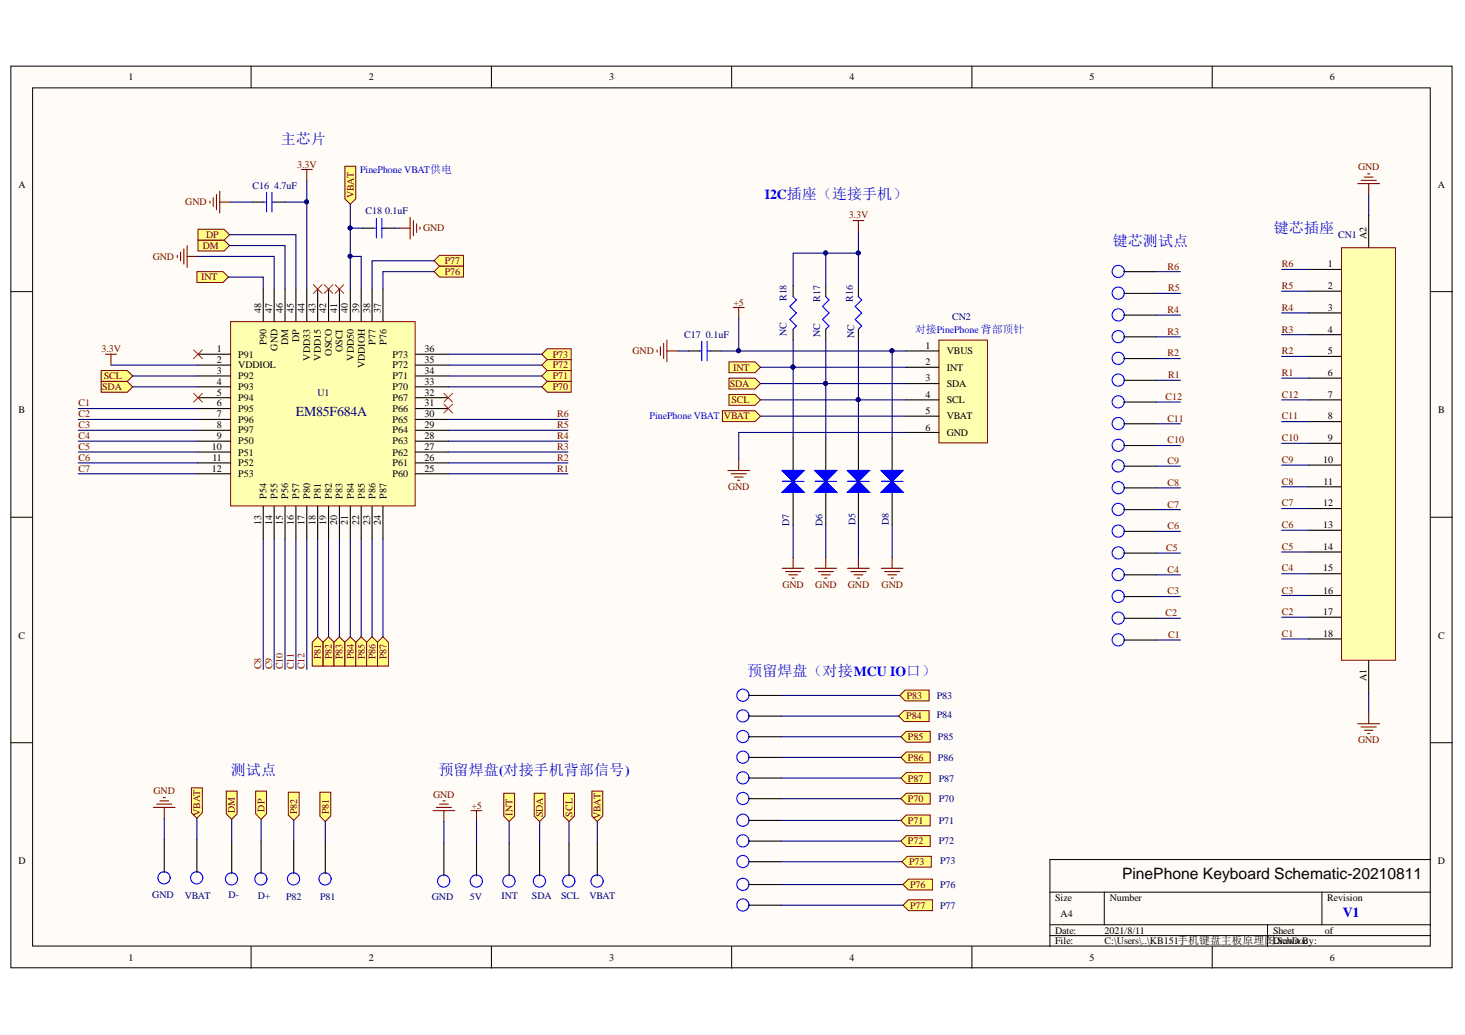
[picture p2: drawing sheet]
<svg xmlns="http://www.w3.org/2000/svg" width="297mm" height="210mm" viewBox="0 0 297 210" stroke-linecap="round" stroke-linejoin="round" font-family="sans-serif">
<g fill="#fffcf8" stroke="#000" stroke-width=".2">
<path d="M2.2 13.4h292.2v182.9h-292.2z"/>
<path d="M6.6 17.8h283.4v174.1h-283.4z"/>
</g>
<g fill="none" stroke="#000" stroke-width=".2">
<path d="M50.9 13.4v4.4M99.6 13.4v4.4M148.3 13.4v4.4M197.1 13.4v4.4M245.8 13.4v4.4M2.2 59.1h4.4M290.1 59.1h4.4M2.2 104.9h4.4M290.1 104.9h4.4M2.2 150.6h4.4M290.1 150.6h4.4M290.1 174.3h-77.2v17.7"/>
<path d="M50.9 192v4.4M99.6 192v4.4M148.3 192v4.4M197.1 192v4.4M212.9 180.9h77.2M212.9 187.5h77.2M212.9 189.8h77.2M223.9 180.9v6.6M245.8 192v4.4M257 187.5v4.5M268 180.9v6.6"/>
</g>
<path d="M46.8 65.2h37.4v37.4h-37.4z" fill="#ffffb0" stroke="#800000" stroke-width=".2"/>
<g fill="none" stroke="#000" stroke-width=".22">
<path d="M51.2 41h2.2M53.4 58.6v6.6M55.6 58.6v6.6M55.6 41h2.2M57.8 58.6v6.6M60 58.6v6.6M62.2 58.6v6.6M64.4 58.6v6.6M73.2 58.6v6.6M73.5 46.3h2.2M75.4 58.6v6.6M77.6 58.6v6.6"/>
<path d="M77.9 46.3h2.2M40.1 71.8h6.7M40.1 74h6.7M40.1 76.2h6.7M40.1 78.5h6.7M84.3 71.8h6.6M84.3 74h6.6M84.3 76.2h6.6M84.3 78.5h6.6M40.1 80.7h6.7M40.1 82.9h6.7M40.1 85.1h6.7"/>
<path d="M40.1 87.3h6.7M40.1 89.5h6.7M40.1 91.7h6.7M40.1 93.9h6.7M40.1 96.1h6.7M84.3 80.7h6.6M84.3 82.9h6.6M84.3 85.1h6.6M84.3 87.3h6.6M84.3 89.5h6.6M84.3 91.7h6.6M84.3 93.9h6.6"/>
<path d="M84.3 96.1h6.6M160.8 88.8v6.6M160.8 99.8v6.6M53.4 102.7v6.6M55.6 102.7v6.6M57.8 102.7v6.6M60 102.7v6.6M62.2 102.7v6.6M64.4 102.7v6.6M66.6 102.7v6.6M68.8 102.7v6.6M71 102.7v6.6"/>
<path d="M73.2 102.7v6.6M75.4 102.7v6.6M77.6 102.7v6.6"/>
</g>
<path d="M54 39v4M55.1 39v4M53.4 41h.6M55.1 41h.5M75.7 46.3h.6M76.3 44.3v4M77.4 46.3h.5M77.4 44.3v4M163 97.6h-4.4h2.2l2.2 2.2h-4.4l2.2-2.2-2.2-2.2 2.2 2.2 2.2-2.2h-4.4h2.2v4.4" fill="none" stroke="#00f" stroke-width=".22"/>
<g fill="none" stroke="#800000" stroke-width=".22">
<path d="M43.9 39.4v3.1M44.6 38.8v4.4M61.1 34.4h2.2M62.2 34.4v2.2M36 51.8v.4M36.6 51.1v1.8M37.3 50.5v3M37.9 49.8v4.4M37.9 52h2.2M42.6 40.8v.4M43.2 40.1v1.8M44.6 41h2.2"/>
<path d="M81 46.3h2.2M83.2 44.1v4.4M83.8 44.7v3.1M84.5 45.4v1.8M85.1 46.1v.4M21.4 71.8h2.2M22.5 71.8v2.2"/>
</g>
<path d="M158.6 95.4h4.4l-2.2 2.2z" fill="#00f"/>
<path d="M158.6 95.4h4.4h-4.4h4.4l-2.2 2.2z" fill="none" stroke="#00f" stroke-width=".22"/>
<path d="M158.6 99.8l2.2-2.2 2.2 2.2z" fill="#00f"/>
<path d="M158.6 99.8l2.2-2.2v2.2v-2.2l2.2 2.2zM169.6 97.6h-4.4h2.2l2.2 2.2h-4.4l2.2-2.2-2.2-2.2 2.2 2.2 2.2-2.2h-4.4h2.2v4.4" fill="none" stroke="#00f" stroke-width=".22"/>
<path d="M167.4 88.8v6.6M167.4 99.8v6.6" fill="none" stroke="#000" stroke-width=".22"/>
<path d="M165.2 95.4h4.4l-2.2 2.2z" fill="#00f"/>
<path d="M165.2 95.4h4.4h-4.4h4.4l-2.2 2.2z" fill="none" stroke="#00f" stroke-width=".22"/>
<path d="M165.2 99.8l2.2-2.2 2.2 2.2z" fill="#00f"/>
<path d="M165.2 99.8l2.2-2.2v2.2v-2.2l2.2 2.2zM176.3 97.6h-4.5h2.2l2.3 2.2h-4.5l2.2-2.2-2.2-2.2 2.2 2.2 2.3-2.2h-4.5h2.2v4.4" fill="none" stroke="#00f" stroke-width=".22"/>
<path d="M174 88.8v6.6M174 99.8v6.6" fill="none" stroke="#000" stroke-width=".22"/>
<path d="M171.8 95.4h4.5l-2.3 2.2z" fill="#00f"/>
<path d="M171.8 95.4h4.5h-4.5h4.5l-2.3 2.2z" fill="none" stroke="#00f" stroke-width=".22"/>
<path d="M171.8 99.8l2.2-2.2 2.3 2.2z" fill="#00f"/>
<path d="M160.8 60.2l.7 .6-1.3 1.3 1.3 1.4-1.3 1.3 1.3 1.3-.7 .7M167.4 60.2l.7 .6-1.3 1.3 1.3 1.4-1.3 1.3 1.3 1.3-.7 .7M174 60.2l.7 .6-1.3 1.3 1.3 1.4-1.3 1.3 1.3 1.3-.7 .7M171.8 99.8l2.2-2.2v2.2v-2.2l2.3 2.2z" fill="none" stroke="#00f" stroke-width=".22"/>
<g fill="none" stroke="#800000" stroke-width=".22">
<path d="M172.9 44.7h2.3M174 44.7v2.2M148.7 62.4h2.2M149.8 62.4v2.2M147.6 95.4h4.4M148.2 96.1h3.1M148.9 96.7h1.8M149.6 97.4h.4M149.8 93.2v2.2M158.6 115.3h4.4M159.3 115.9h3.1M159.9 116.6h1.8"/>
<path d="M160.6 117.2h.4M160.8 113.1v2.2M165.2 115.3h4.4M165.9 115.9h3.1M166.5 116.6h1.8M167.2 117.2h.5M167.4 113.1v2.2M171.8 115.3h4.5M172.5 115.9h3.1M173.2 116.6h1.7M173.8 117.2h.5M174 113.1v2.2"/>
</g>
<g fill="none" stroke="#000" stroke-width=".22">
<path d="M160.8 58v2.2M167.4 58v2.2M174 58v2.2M265.4 54.6h6.6M265.4 59.1h6.6M160.8 66.8v2.2M167.4 66.8v2.2M174 66.8v2.2M265.4 63.5h6.6M265.4 67.9h6.6M265.4 72.3h6.6M265.4 76.7h6.6"/>
<path d="M265.4 81.1h6.6M265.4 85.5h6.6M265.4 89.9h6.6M265.4 94.3h6.6M265.4 98.7h6.6M265.4 107.5h6.6M265.4 116.4h6.6M265.4 112h6.6M265.4 103.1h6.6M265.4 129.6h6.6M265.4 125.2h6.6M265.4 120.8h6.6"/>
</g>
<path d="M272 50.2h10.9v83.7h-10.9z" fill="#ffffb0" stroke="#800000" stroke-width=".2"/>
<g fill="none" stroke="#000" stroke-width=".22">
<path d="M227.9 55.1h6.6M227.9 59.5h6.6M277.5 43.6v6.6M227.9 63.9h6.6M227.9 68.3h6.6M227.9 72.7h6.6M227.9 77.1h6.6M227.9 81.5h6.6M227.9 85.9h6.6M227.9 90.4h6.6M227.9 94.5h6.6M227.9 98.9h6.6"/>
<path d="M227.9 103.4h6.6M227.9 107.8h6.6M227.9 112.2h6.6M227.9 116.6h6.6M227.9 121h6.6M227.9 125.4h6.6M227.9 129.8h6.6M277.5 134v6.6M33.3 170.4v6.6M39.9 170.4v6.6M47 170.6v6.6M52.9 170.6v6.6"/>
<path d="M59.6 170.6v6.6M66 170.6v6.6"/>
</g>
<g fill="none" stroke="#800000" stroke-width=".22">
<path d="M275.3 37.2h4.4M276 36.6h3.1M276.6 35.9h1.8M277.3 35.3h.4M277.5 37.2v2.2M275.3 146.8h4.4M276 147.4h3.1M276.6 148.1h1.8M277.3 148.8h.4M277.5 144.6v2.2M31.1 163.7h4.4M31.8 163.1h3"/>
<path d="M32.4 162.4h1.8M33.1 161.8h.4M33.3 163.7v2.2"/>
</g>
<g fill="none" stroke="#00f" stroke-width=".22">
<circle cx="226.7" cy="55" r="1.23"/>
<circle cx="226.7" cy="59.5" r="1.23"/>
<circle cx="226.7" cy="77.1" r="1.23"/>
<circle cx="226.7" cy="68.3" r="1.23"/>
<circle cx="226.7" cy="72.7" r="1.23"/>
<circle cx="226.7" cy="63.9" r="1.23"/>
<circle cx="226.7" cy="81.5" r="1.23"/>
<circle cx="226.7" cy="94.5" r="1.23"/>
<circle cx="226.7" cy="98.9" r="1.23"/>
<circle cx="226.7" cy="90.3" r="1.23"/>
<circle cx="226.7" cy="85.9" r="1.23"/>
<circle cx="226.7" cy="112.1" r="1.23"/>
<circle cx="226.7" cy="107.7" r="1.23"/>
<circle cx="226.7" cy="116.5" r="1.23"/>
<circle cx="226.7" cy="103.3" r="1.23"/>
<circle cx="226.7" cy="125.4" r="1.23"/>
<circle cx="226.7" cy="120.9" r="1.23"/>
<circle cx="226.7" cy="129.8" r="1.23"/>
<circle cx="33.3" cy="178" r="1.23"/>
<circle cx="39.9" cy="178" r="1.23"/>
<circle cx="46.9" cy="178.2" r="1.23"/>
<circle cx="52.9" cy="178.2" r="1.23"/>
<circle cx="59.5" cy="178.2" r="1.23"/>
<circle cx="65.9" cy="178.2" r="1.23"/>
</g>
<path d="M63.5 57.7l1.8 1.8M65.3 57.7l-1.8 1.8M39.3 79.8l1.7 1.7M39.3 71l1.7 1.7M41 79.8l-1.7 1.7M41 71l-1.7 1.7M90 79.8l1.8 1.7M91.8 79.8l-1.8 1.7M90 82l1.8 1.7M91.8 82l-1.8 1.7" fill="none" stroke="#f00" stroke-width=".2"/>
<g fill="#ffff80" stroke="#800000" stroke-width=".2">
<path d="M20.5 75.1h5.3l1.1 1.1-1.1 1.1h-5.3z" fill-rule="evenodd"/>
<path d="M20.5 77.3h5.3l1.1 1.2-1.1 1.1h-5.3z" fill-rule="evenodd"/>
<path d="M39.9 55.1h5.3l1.1 1.1-1.1 1.1h-5.3z" fill-rule="evenodd"/>
<path d="M40.1 48.7h5.3l1.1 1.1-1.1 1.1h-5.3z" fill-rule="evenodd"/>
<path d="M40.1 46.5h5.3l1.1 1.1-1.1 1.1h-5.3z" fill-rule="evenodd"/>
<path d="M147.8 76.7h5.3l1.1 1.1-1.1 1.1h-5.3z" fill-rule="evenodd"/>
<path d="M147.8 80h5.3l1.1 1.1-1.1 1.1h-5.3z" fill-rule="evenodd"/>
<path d="M146.5 83.3h6.6l1.1 1.1-1.1 1.1h-6.6z" fill-rule="evenodd"/>
</g>
<g fill="none" stroke="#000080" stroke-width=".22">
<path d="M62.2 36.6v22M277.5 39.4v4.2M40.1 52h15.5v6.6M46.5 47.6h13.5v11M46.5 49.8h11.3v8.8M46.8 41h4.4M57.8 41h4.4M160.8 58v-6.7h6.6v6.7M167.4 51.3h6.6v6.7M174 46.9v4.4M234.5 55.1h4.8M234.5 59.5h4.8"/>
<path d="M259.9 59.1h5.5M259.9 54.6h5.5M22.5 74h17.6M26.9 76.2h13.2M26.9 78.5h13.2M234.5 63.9h4.8M234.5 68.3h4.8M234.5 72.7h4.8M234.5 77.1h4.8M259.9 72.3h5.5M259.9 67.9h5.5M259.9 63.5h5.5"/>
<path d="M259.9 76.7h5.5M15.9 82.9h24.2M15.9 85.1h24.2M15.9 87.3h24.2M15.9 89.5h24.2M15.9 91.7h24.2M15.9 96.1h24.2M15.9 93.9h24.2M90.9 85.1h24.2M90.9 87.3h24.2M90.9 89.5h24.2M90.9 91.7h24.2"/>
<path d="M90.9 96.1h24.2M90.9 93.9h24.2M234.5 81.5h4.8M234.5 85.9h4.8M234.5 90.4h4.8M234.5 94.5h4.8M234.5 98.9h4.8M259.9 98.7h5.5M259.9 94.3h5.5M259.9 89.9h5.5M259.9 85.5h5.5M259.9 81.1h5.5"/>
<path d="M53.4 109.3v26.5M55.6 109.3v26.5M57.8 109.3v26.5M60 109.3v26.5M62.2 109.3v26.5M64.4 109.3v19.8M66.6 109.3v19.8M160.8 106.4v6.7M167.4 106.4v6.7M174 106.4v6.7M234.5 103.4h4.8M234.5 107.8h4.8"/>
<path d="M234.5 112.2h4.8M234.5 116.6h4.8M259.9 116.4h5.5M259.9 112h5.5M259.9 107.5h5.5M259.9 103.1h5.5M234.5 121h4.8M234.5 125.4h4.8M234.5 129.8h4.8M259.9 129.6h5.5M259.9 125.2h5.5M259.9 120.8h5.5"/>
<path d="M277.5 140.6v4M33.3 165.9v4.5M47 166.2v4.4M52.9 166.2v4.4"/>
</g>
<g fill="#000080" stroke="#000080" stroke-width=".2">
<circle cx="62.2" cy="40.9" r=".4"/>
<circle cx="167.4" cy="51.3" r=".4"/>
<circle cx="174" cy="51.3" r=".4"/>
</g>
<g fill="#ffff80" stroke="#800000" stroke-width=".2">
<path d="M147.8 73.4h5.3l1.1 1.1-1.1 1.1h-5.3z" fill-rule="evenodd"/>
<path d="M58.5 160.7h2.2v4.6l-1.1 1.1-1.1-1.1z" fill-rule="evenodd"/>
<path d="M64.9 160.7h2.2v4.8l-1.1 1.1-1.1-1.1z" fill-rule="evenodd"/>
<path d="M45.9 160.4h2.2v4.7l-1.1 1.1-1.1-1.1z" fill-rule="evenodd"/>
<path d="M51.8 160.4h2.2v4.7l-1.1 1.1-1.1-1.1z" fill-rule="evenodd"/>
</g>
<circle cx="103.2" cy="178.7" r="1.23" fill="none" stroke="#00f" stroke-width=".22"/>
<path d="M103.2 171v6.6" fill="none" stroke="#000" stroke-width=".22"/>
<path d="M103.2 166.6v4.4" fill="none" stroke="#000080" stroke-width=".22"/>
<path d="M102.1 160.9h2.2v4.6l-1.1 1.1-1.1-1.1z" fill-rule="evenodd" fill="#ffff80" stroke="#800000" stroke-width=".2"/>
<g fill="none" stroke="#00f" stroke-width=".22">
<circle cx="90" cy="178.7" r="1.23"/>
<circle cx="96.6" cy="178.7" r="1.23"/>
<circle cx="109.4" cy="178.7" r="1.23"/>
</g>
<path d="M90 171v6.6M96.6 171v6.6M109.4 171v6.6" fill="none" stroke="#000" stroke-width=".22"/>
<path d="M87.8 164.4h4.4M88.5 163.7h3M89.1 163.1h1.8M89.8 162.4h.4M90 164.4v2.2M95.5 164.4h2.2M96.6 164.4v2.2" fill="none" stroke="#800000" stroke-width=".22"/>
<path d="M90 166.6v4.4M96.6 166.6v4.4M109.4 166.6v4.4" fill="none" stroke="#000080" stroke-width=".22"/>
<path d="M108.3 160.9h2.2v4.6l-1.1 1.1-1.1-1.1z" fill-rule="evenodd" fill="#ffff80" stroke="#800000" stroke-width=".2"/>
<circle cx="115.3" cy="178.7" r="1.23" fill="none" stroke="#00f" stroke-width=".22"/>
<path d="M115.4 171v6.6" fill="none" stroke="#000" stroke-width=".22"/>
<path d="M115.4 166.6v4.4" fill="none" stroke="#000080" stroke-width=".22"/>
<path d="M114.3 160.9h2.2v4.6l-1.1 1.1-1.1-1.1z" fill-rule="evenodd" fill="#ffff80" stroke="#800000" stroke-width=".2"/>
<circle cx="121.1" cy="178.7" r="1.23" fill="none" stroke="#00f" stroke-width=".22"/>
<path d="M121.1 171v6.6" fill="none" stroke="#000" stroke-width=".22"/>
<path d="M121.1 166.6v4.4" fill="none" stroke="#000080" stroke-width=".22"/>
<path d="M120 160.4h2.2v5.1l-1.1 1.1-1.1-1.1z" fill-rule="evenodd" fill="#ffff80" stroke="#800000" stroke-width=".2"/>
<path d="M190.4 69h9.8v20.8h-9.8z" fill="#ffffb0" stroke="#800000" stroke-width=".2"/>
<path d="M183.8 71.2h6.6M183.8 74.5h6.6M183.8 77.8h6.6M180.9 88.8v6.6M180.9 99.8v6.6M183.8 81.1h6.6M183.8 84.4h6.6M183.8 87.7h6.6" fill="none" stroke="#000" stroke-width=".22"/>
<path d="M154.2 77.8h13.2v11M160.8 69v19.8M167.4 69v8.8M174 69v19.8" fill="none" stroke="#000080" stroke-width=".22"/>
<g fill="#000080" stroke="#000080" stroke-width=".2">
<circle cx="174" cy="81.1" r=".4"/>
<circle cx="167.4" cy="77.7" r=".4"/>
<circle cx="160.8" cy="74.4" r=".4"/>
</g>
<path d="M183.1 97.6h-4.4h2.2l2.2 2.2h-4.4l2.2-2.2-2.2-2.2 2.2 2.2 2.2-2.2h-4.4h2.2v4.4" fill="none" stroke="#00f" stroke-width=".22"/>
<path d="M178.7 95.4h4.4l-2.2 2.2z" fill="#00f"/>
<path d="M178.7 95.4h4.4h-4.4h4.4l-2.2 2.2z" fill="none" stroke="#00f" stroke-width=".22"/>
<path d="M178.7 99.8l2.2-2.2 2.2 2.2z" fill="#00f"/>
<path d="M141.8 71.2h.5M142.3 69.2v4M143.4 71.2h.6M143.4 69.2v4M178.7 99.8l2.2-2.2v2.2v-2.2l2.2 2.2z" fill="none" stroke="#00f" stroke-width=".22"/>
<path d="M133.2 71v.4M133.9 70.3v1.8M134.6 69.6v3.1M135.2 69v4.4M135.2 71.2h2.2M178.7 115.3h4.4M179.3 115.9h3.1M180 116.6h1.8M180.7 117.2h.4M180.9 113.1v2.2" fill="none" stroke="#800000" stroke-width=".22"/>
<path d="M88 52.9h-12.6v5.7M137.4 71.2h2.2M146.3 71.2h3.5M149.8 64.6v6.6h31.1v17.6M154.2 74.5h29.6M167.4 77.8h16.4M180.9 71.2h2.9M154.2 81.1h29.6M154.2 84.4h29.6M183.8 87.7h-34v5.5M180.9 106.4v6.7" fill="none" stroke="#000080" stroke-width=".22"/>
<g fill="#000080" stroke="#000080" stroke-width=".2">
<circle cx="174" cy="81.1" r=".4"/>
<circle cx="167.4" cy="77.7" r=".4"/>
<circle cx="160.8" cy="74.4" r=".4"/>
<circle cx="149.7" cy="71.1" r=".4"/>
<circle cx="180.8" cy="71.1" r=".4"/>
</g>
<path d="M139.6 71.2h2.2M144 71.2h2.3" fill="none" stroke="#000" stroke-width=".22"/>
<g fill="#ffff80" stroke="#800000" stroke-width=".2">
<path d="M88 52.9l1.1-1.1h4.9v2.2h-4.9z" fill-rule="evenodd"/>
<path d="M88 55.1l1.1-1.1h4.9v2.2h-4.9z" fill-rule="evenodd"/>
</g>
<path d="M90.9 71.8h19" fill="none" stroke="#000080" stroke-width=".22"/>
<path d="M109.9 71.8l1.1-1.1h4.8v2.2h-4.8z" fill-rule="evenodd" fill="#ffff80" stroke="#800000" stroke-width=".2"/>
<path d="M90.9 74h19" fill="none" stroke="#000080" stroke-width=".22"/>
<path d="M109.9 74l1.1-1.1h4.8v2.2h-4.8z" fill-rule="evenodd" fill="#ffff80" stroke="#800000" stroke-width=".2"/>
<path d="M90.9 76.2h19" fill="none" stroke="#000080" stroke-width=".22"/>
<g fill="#ffff80" stroke="#800000" stroke-width=".2">
<path d="M109.9 76.2l1.1-1.1h4.8v2.2h-4.8z" fill-rule="evenodd"/>
<path d="M109.9 78.5l1.1-1.2h4.8v2.3h-4.8z" fill-rule="evenodd"/>
</g>
<path d="M90.9 78.5h19" fill="none" stroke="#000080" stroke-width=".22"/>
<g fill="#ffff80" stroke="#800000" stroke-width=".2">
<path d="M63.3 130.2l1.1-1.1 1.1 1.1v4.9h-2.2z" fill-rule="evenodd"/>
<path d="M65.5 130.2l1.1-1.1 1.1 1.1v4.9h-2.2z" fill-rule="evenodd"/>
<path d="M67.7 130.2l1.1-1.1 1.1 1.1v4.9h-2.2z" fill-rule="evenodd"/>
<path d="M69.9 130.2l1.1-1.1 1.1 1.1v4.9h-2.2z" fill-rule="evenodd"/>
<path d="M72.1 130.2l1.1-1.1 1.1 1.1v4.9h-2.2z" fill-rule="evenodd"/>
<path d="M74.3 130.2l1.1-1.1 1.1 1.1v4.9h-2.2z" fill-rule="evenodd"/>
<path d="M76.5 130.2l1.1-1.1 1.1 1.1v4.9h-2.2z" fill-rule="evenodd"/>
</g>
<path d="M68.8 109.3v19.8M71 109.3v19.8M73.2 109.3v19.8M75.4 109.3v19.8M77.6 109.3v19.8" fill="none" stroke="#000080" stroke-width=".22"/>
<g fill="none" stroke="#00f" stroke-width=".22">
<circle cx="150.6" cy="153.6" r="1.23"/>
<circle cx="150.6" cy="145.2" r="1.23"/>
<circle cx="150.6" cy="149.4" r="1.23"/>
<circle cx="150.6" cy="157.7" r="1.23"/>
<circle cx="150.6" cy="141" r="1.23"/>
<circle cx="150.6" cy="166.3" r="1.23"/>
<circle cx="150.6" cy="161.9" r="1.23"/>
<circle cx="150.6" cy="179.3" r="1.23"/>
<circle cx="150.6" cy="174.7" r="1.23"/>
<circle cx="150.6" cy="170.5" r="1.23"/>
<circle cx="150.6" cy="183.5" r="1.23"/>
</g>
<path d="M151.8 141h6.6M151.8 145.2h6.6M151.8 149.4h6.6M151.8 153.6h6.6M151.8 157.8h6.6M151.8 162h6.6M151.8 166.4h6.6M151.8 170.6h6.6M151.8 174.8h6.6M151.8 179.4h6.6M151.8 183.6h6.6" fill="none" stroke="#000" stroke-width=".22"/>
<path d="M182.4 141l1.1-1.1h4.9v2.2h-4.9z" fill-rule="evenodd" fill="#ffff80" stroke="#800000" stroke-width=".2"/>
<path d="M158.4 141h24" fill="none" stroke="#000080" stroke-width=".22"/>
<path d="M182.2 145.2l1.1-1.1h5.1v2.2h-5.1z" fill-rule="evenodd" fill="#ffff80" stroke="#800000" stroke-width=".2"/>
<path d="M158.4 145.2h23.8" fill="none" stroke="#000080" stroke-width=".22"/>
<path d="M182.7 149.4l1.1-1.1h4.8v2.2h-4.8z" fill-rule="evenodd" fill="#ffff80" stroke="#800000" stroke-width=".2"/>
<path d="M158.4 149.4h24.3" fill="none" stroke="#000080" stroke-width=".22"/>
<path d="M182.7 153.6l1.1-1.1h4.8v2.2h-4.8z" fill-rule="evenodd" fill="#ffff80" stroke="#800000" stroke-width=".2"/>
<path d="M158.4 153.6h24.3M158.4 157.8h24.3M158.4 162h24.3M158.4 166.4h24.3M158.4 170.6h24.3M158.4 174.8h24.5M158.4 179.4h24.7M158.4 183.6h24.7" fill="none" stroke="#000080" stroke-width=".22"/>
<g fill="#ffff80" stroke="#800000" stroke-width=".2">
<path d="M182.7 157.8l1.1-1.1h4.8v2.2h-4.8z" fill-rule="evenodd"/>
<path d="M182.7 162l1.1-1.1h4.8v2.2h-4.8z" fill-rule="evenodd"/>
<path d="M182.7 166.4l1.1-1.1h4.8v2.2h-4.8z" fill-rule="evenodd"/>
<path d="M182.7 170.6l1.1-1.1h4.8v2.2h-4.8z" fill-rule="evenodd"/>
<path d="M182.9 174.8l1.1-1.1h4.8v2.2h-4.8z" fill-rule="evenodd"/>
<path d="M183.1 179.4l1.1-1.1h4.9v2.2h-4.9z" fill-rule="evenodd"/>
<path d="M183.1 183.6l1.1-1.1h4.9v2.2h-4.9z" fill-rule="evenodd"/>
</g>
<path d="M46.3 56.2h7.1v2.4M88 55.1h-10.4v3.5" fill="none" stroke="#000080" stroke-width=".22"/>
<g fill="#ffff80" stroke="#800000" stroke-width=".2">
<path d="M69.9 33.7h2.2v6.6l-1.1 1.1-1.1-1.1z" fill-rule="evenodd"/>
<path d="M38.8 159.8h2.2v5l-1.1 1.1-1.1-1.1z" fill-rule="evenodd"/>
</g>
<path d="M71 58.6v-6.6h2.2v6.6M71 41.4v10.6M71 46.3h2.5M80.1 46.3h.9M39.9 165.9v4.5M59.6 166.4v4.2M66 166.6v4" fill="none" stroke="#000080" stroke-width=".22"/>
<g fill="#000080" stroke="#000080" stroke-width=".2">
<circle cx="71" cy="52" r=".4"/>
<circle cx="71" cy="46.2" r=".4"/>
</g>
<text font-size="7.4" fill="#f00" x="68.1" y="63.3">PIU1041</text>
<text font-size="3.2" x="227.5" y="178.4">PinePhone Keyboard Schematic-20210811</text>
<g font-size="3" fill="#00f">
<text x="56.9" y="29.2">主芯片</text>
<text x="258.3" y="47.2">键芯插座</text>
<text x="225.6" y="49.9">键芯测试点</text>
<text x="151.5" y="137.1">预留焊盘（对接MCU IO口）</text>
<text x="46.8" y="157.2">测试点</text>
<text x="88.9" y="157.2">预留焊盘(对接手机背部信号)</text>
</g>
<g font-size="2.8" fill="#00f">
<text x="155.1" y="40.4">I2C插座（连接手机）</text>
<text x="272.2" y="185.9">V1</text>
</g>
<text font-size="2.8" fill="#000080" x="60" y="84.4">EM85F684A</text>
<text font-size="2.2" fill="#00f" x="185.5" y="67.5">对接PinePhone 背部顶针</text>
<g font-size="2">
<text x="26.1" y="16.3">1</text>
<text x="74.8" y="16.3">2</text>
<text x="123.5" y="16.3">3</text>
<text x="172.2" y="16.3">4</text>
<text x="220.9" y="16.3">5</text>
<text x="269.6" y="16.3">6</text>
<text x="3.7" y="38">A</text>
<text x="291.5" y="38">A</text>
<text x="277.1" y="48.5" transform="rotate(-90 277.1 48.5)">A2</text>
<text x="269.2" y="54.2">1</text>
<text x="269.2" y="58.7">2</text>
<text x="53" y="63.5" transform="rotate(-90 53 63.5)">48</text>
<text x="55.2" y="63.5" transform="rotate(-90 55.2 63.5)">47</text>
<text x="57.4" y="63.5" transform="rotate(-90 57.4 63.5)">46</text>
<text x="59.6" y="63.5" transform="rotate(-90 59.6 63.5)">45</text>
<text x="61.8" y="63.5" transform="rotate(-90 61.8 63.5)">44</text>
<text x="64" y="63.5" transform="rotate(-90 64 63.5)">43</text>
<text x="66.2" y="63.5" transform="rotate(-90 66.2 63.5)">42</text>
<text x="68.4" y="63.5" transform="rotate(-90 68.4 63.5)">41</text>
<text x="70.6" y="63.5" transform="rotate(-90 70.6 63.5)">40</text>
<text x="72.8" y="63.5" transform="rotate(-90 72.8 63.5)">39</text>
<text x="75" y="63.5" transform="rotate(-90 75 63.5)">38</text>
<text x="77.2" y="63.5" transform="rotate(-90 77.2 63.5)">37</text>
<text x="269.2" y="63.1">3</text>
<text x="44" y="71.4">1</text>
<text x="54.1" y="69.9" transform="rotate(-90 54.1 69.9)">P90</text>
<text x="56.3" y="71.1" transform="rotate(-90 56.3 71.1)">GND</text>
<text x="58.5" y="70" transform="rotate(-90 58.5 70)">DM</text>
<text x="60.7" y="69.3" transform="rotate(-90 60.7 69.3)">DP</text>
<text x="69.5" y="71.3" transform="rotate(-90 69.5 71.3)">OSCI</text>
<text x="76.1" y="69.9" transform="rotate(-90 76.1 69.9)">P77</text>
<text x="78.3" y="69.9" transform="rotate(-90 78.3 69.9)">P76</text>
<text x="86" y="71.4">36</text>
<text x="187.6" y="70.7">1</text>
<text x="192" y="71.8">VBUS</text>
<text x="269.2" y="67.5">4</text>
<text x="269.2" y="71.8">5</text>
<text x="44" y="73.6">2</text>
<text x="44" y="75.8">3</text>
<text x="48.3" y="72.5">P91</text>
<text x="48.3" y="74.7">VDDIOL</text>
<text x="48.3" y="76.9">P92</text>
<text x="62.9" y="73.1" transform="rotate(-90 62.9 73.1)">VDD33</text>
<text x="65.1" y="73.1" transform="rotate(-90 65.1 73.1)">VDD15</text>
<text x="67.3" y="72.1" transform="rotate(-90 67.3 72.1)">OSCO</text>
<text x="71.7" y="73.1" transform="rotate(-90 71.7 73.1)">VDD50</text>
<text x="73.9" y="74.6" transform="rotate(-90 73.9 74.6)">VDDIOH</text>
<text x="79.6" y="76.9">P71</text>
<text x="79.6" y="74.7">P72</text>
<text x="79.6" y="72.5">P73</text>
<text x="86" y="75.8">34</text>
<text x="86" y="73.6">35</text>
<text x="187.6" y="74">2</text>
<text x="187.6" y="77.3">3</text>
<text x="192" y="75.1">INT</text>
<text x="269.2" y="76.2">6</text>
<text x="3.7" y="83.8">B</text>
<text x="44" y="78">4</text>
<text x="44" y="80.2">5</text>
<text x="44" y="82.4">6</text>
<text x="48.3" y="79.1">P93</text>
<text x="48.3" y="81.3">P94</text>
<text x="48.3" y="83.5">P95</text>
<text x="79.6" y="83.5">P66</text>
<text x="79.6" y="81.3">P67</text>
<text x="79.6" y="79.1">P70</text>
<text x="86" y="82.4">31</text>
<text x="86" y="80.2">32</text>
<text x="86" y="78">33</text>
<text x="187.6" y="80.6">4</text>
<text x="187.6" y="83.9">5</text>
<text x="192" y="78.4">SDA</text>
<text x="192" y="81.7">SCL</text>
<text x="269.2" y="80.6">7</text>
<text x="291.6" y="83.8">B</text>
<text x="44" y="84.6">7</text>
<text x="44" y="86.8">8</text>
<text x="44" y="89">9</text>
<text x="48.3" y="85.7">P96</text>
<text x="48.3" y="87.9">P97</text>
<text x="79.6" y="87.9">P64</text>
<text x="79.6" y="85.7">P65</text>
<text x="86" y="89">28</text>
<text x="86" y="86.8">29</text>
<text x="86" y="84.6">30</text>
<text x="187.6" y="87.3">6</text>
<text x="192" y="85">VBAT</text>
<text x="192" y="88.4">GND</text>
<text x="269.2" y="85">8</text>
<text x="269.2" y="89.5">9</text>
<text x="43" y="91.2">10</text>
<text x="43" y="95.7">12</text>
<text x="43.1" y="93.5">11</text>
<text x="48.3" y="90.1">P50</text>
<text x="48.3" y="92.4">P51</text>
<text x="48.3" y="94.6">P52</text>
<text x="79.6" y="94.6">P61</text>
<text x="79.6" y="92.4">P62</text>
<text x="79.6" y="90.1">P63</text>
<text x="86" y="95.7">25</text>
<text x="86" y="93.5">26</text>
<text x="86" y="91.2">27</text>
<text x="268.3" y="93.9">10</text>
<text x="48.3" y="96.8">P53</text>
<text x="54.1" y="101.2" transform="rotate(-90 54.1 101.2)">P54</text>
<text x="56.3" y="101.2" transform="rotate(-90 56.3 101.2)">P55</text>
<text x="58.5" y="101.2" transform="rotate(-90 58.5 101.2)">P56</text>
<text x="60.7" y="101.2" transform="rotate(-90 60.7 101.2)">P57</text>
<text x="62.9" y="101.2" transform="rotate(-90 62.9 101.2)">P80</text>
<text x="65.1" y="101.2" transform="rotate(-90 65.1 101.2)">P81</text>
<text x="67.3" y="101.2" transform="rotate(-90 67.3 101.2)">P82</text>
<text x="69.5" y="101.2" transform="rotate(-90 69.5 101.2)">P83</text>
<text x="71.7" y="101.2" transform="rotate(-90 71.7 101.2)">P84</text>
<text x="73.9" y="101.2" transform="rotate(-90 73.9 101.2)">P85</text>
<text x="76.1" y="101.2" transform="rotate(-90 76.1 101.2)">P86</text>
<text x="78.3" y="101.2" transform="rotate(-90 78.3 101.2)">P87</text>
<text x="79.6" y="96.8">P60</text>
<text x="268.4" y="98.3">11</text>
<text x="53" y="106.4" transform="rotate(-90 53 106.4)">13</text>
<text x="55.2" y="106.4" transform="rotate(-90 55.2 106.4)">14</text>
<text x="57.4" y="106.4" transform="rotate(-90 57.4 106.4)">15</text>
<text x="59.6" y="106.4" transform="rotate(-90 59.6 106.4)">16</text>
<text x="61.8" y="106.4" transform="rotate(-90 61.8 106.4)">17</text>
<text x="64" y="106.4" transform="rotate(-90 64 106.4)">18</text>
<text x="66.2" y="106.4" transform="rotate(-90 66.2 106.4)">19</text>
<text x="68.4" y="106.4" transform="rotate(-90 68.4 106.4)">20</text>
<text x="70.6" y="106.4" transform="rotate(-90 70.6 106.4)">21</text>
<text x="72.8" y="106.4" transform="rotate(-90 72.8 106.4)">22</text>
<text x="75" y="106.4" transform="rotate(-90 75 106.4)">23</text>
<text x="77.2" y="106.4" transform="rotate(-90 77.2 106.4)">24</text>
<text x="268.3" y="107.1">13</text>
<text x="268.3" y="102.7">12</text>
<text x="268.3" y="111.5">14</text>
<text x="268.3" y="115.9">15</text>
<text x="268.3" y="124.8">17</text>
<text x="268.3" y="120.4">16</text>
<text x="3.7" y="129.5">C</text>
<text x="268.3" y="129.2">18</text>
<text x="291.6" y="129.5">C</text>
<text x="277.1" y="138.2" transform="rotate(-90 277.1 138.2)">A1</text>
<text x="3.7" y="175.2">D</text>
<text x="291.5" y="175.2">D</text>
<text x="214" y="182.7">Size</text>
<text x="225" y="182.7">Number</text>
<text x="269.1" y="182.7">Revision</text>
<text x="214" y="189.3">Date:</text>
<text x="214" y="191.5">File:</text>
<text x="215.1" y="186">A4</text>
<text x="223.9" y="189.3">2021/8/11</text>
<text x="223.9" y="191.5">C:\Users\..\KB151手机键盘主板原理图Drawn By:</text>
<text x="258.1" y="189.3">Sheet</text>
<text x="258.5" y="191.5">.SchDoc</text>
<text x="268.6" y="189.3">of</text>
<text x="26.1" y="194.8">1</text>
<text x="74.8" y="194.8">2</text>
<text x="123.5" y="194.8">3</text>
<text x="172.2" y="194.8">4</text>
<text x="220.9" y="194.8">5</text>
<text x="269.6" y="194.8">6</text>
</g>
<g font-size="2" fill="#800000">
<text x="60.2" y="34">3.3V</text>
<text x="275.4" y="34.6">GND</text>
<text x="37.6" y="41.7">GND</text>
<text x="71.7" y="40.1" transform="rotate(-90 71.7 40.1)">VBAT</text>
<text x="85.8" y="46.9">GND</text>
<text x="172.1" y="44.3">3.3V</text>
<text x="31" y="52.7">GND</text>
<text x="41.1" y="50.5">DM</text>
<text x="41.8" y="48.3">DP</text>
<text x="90.2" y="53.6">P77</text>
<text x="40.8" y="56.9">INT</text>
<text x="90.2" y="55.8">P76</text>
<text x="236.7" y="54.7">R6</text>
<text x="236.9" y="59.1">R5</text>
<text x="259.9" y="58.7">R5</text>
<text x="259.9" y="54.2">R6</text>
<text x="148.7" y="62">+5</text>
<text x="236.7" y="63.5">R4</text>
<text x="259.9" y="63.1">R4</text>
<text x="20.6" y="71.4">3.3V</text>
<text x="128.3" y="71.8">GND</text>
<text x="236.7" y="67.9">R3</text>
<text x="259.9" y="71.8">R2</text>
<text x="259.9" y="67.5">R3</text>
<text x="21.1" y="76.9">SCL</text>
<text x="112.1" y="72.5">P73</text>
<text x="112.1" y="74.7">P72</text>
<text x="112.1" y="76.9">P71</text>
<text x="148.6" y="75.1">INT</text>
<text x="236.7" y="72.3">R2</text>
<text x="236.9" y="76.7">R1</text>
<text x="259.9" y="76.2">R1</text>
<text x="15.9" y="82.4">C1</text>
<text x="20.7" y="79.1">SDA</text>
<text x="112.1" y="79.1">P70</text>
<text x="148" y="78.4">SDA</text>
<text x="148.3" y="81.7">SCL</text>
<text x="236.3" y="81.1">C12</text>
<text x="259.9" y="80.6">C12</text>
<text x="15.9" y="84.6">C2</text>
<text x="15.9" y="86.8">C3</text>
<text x="15.9" y="89">C4</text>
<text x="112.9" y="84.6">R6</text>
<text x="112.9" y="86.8">R5</text>
<text x="112.9" y="89">R4</text>
<text x="146.8" y="85">VBAT</text>
<text x="236.7" y="85.5">C11</text>
<text x="236.7" y="89.9">C10</text>
<text x="259.9" y="89.5">C10</text>
<text x="259.9" y="85">C11</text>
<text x="15.9" y="91.2">C5</text>
<text x="15.9" y="93.5">C6</text>
<text x="15.9" y="95.7">C7</text>
<text x="112.9" y="91.2">R3</text>
<text x="112.9" y="93.5">R2</text>
<text x="112.9" y="95.7">R1</text>
<text x="236.7" y="94.1">C9</text>
<text x="259.9" y="93.9">C9</text>
<text x="147.6" y="99.4">GND</text>
<text x="236.7" y="98.6">C8</text>
<text x="259.9" y="98.3">C8</text>
<text x="236.7" y="103">C7</text>
<text x="236.7" y="107.4">C6</text>
<text x="259.9" y="107.1">C6</text>
<text x="259.9" y="102.7">C7</text>
<text x="236.5" y="111.7">C5</text>
<text x="259.9" y="111.5">C5</text>
<text x="158.6" y="119.3">GND</text>
<text x="165.3" y="119.3">GND</text>
<text x="171.9" y="119.3">GND</text>
<text x="178.8" y="119.3">GND</text>
<text x="236.7" y="116.1">C4</text>
<text x="259.9" y="115.9">C4</text>
<text x="236.3" y="124.9">C2</text>
<text x="236.7" y="120.5">C3</text>
<text x="259.9" y="124.8">C2</text>
<text x="259.9" y="120.4">C3</text>
<text x="236.9" y="129.4">C1</text>
<text x="259.9" y="129.2">C1</text>
<text x="53" y="135.8" transform="rotate(-90 53 135.8)">C8</text>
<text x="55.2" y="135.8" transform="rotate(-90 55.2 135.8)">C9</text>
<text x="57.4" y="135.8" transform="rotate(-90 57.4 135.8)">C10</text>
<text x="59.6" y="135.8" transform="rotate(-90 59.6 135.8)">C11</text>
<text x="61.8" y="135.8" transform="rotate(-90 61.8 135.8)">C12</text>
<text x="65.1" y="133.6" transform="rotate(-90 65.1 133.6)">P81</text>
<text x="67.3" y="133.6" transform="rotate(-90 67.3 133.6)">P82</text>
<text x="69.5" y="133.6" transform="rotate(-90 69.5 133.6)">P83</text>
<text x="71.7" y="133.6" transform="rotate(-90 71.7 133.6)">P84</text>
<text x="73.9" y="133.6" transform="rotate(-90 73.9 133.6)">P85</text>
<text x="76.1" y="133.6" transform="rotate(-90 76.1 133.6)">P86</text>
<text x="78.3" y="133.6" transform="rotate(-90 78.3 133.6)">P87</text>
<text x="183.8" y="141.8">P83</text>
<text x="183.8" y="145.9">P84</text>
<text x="184.1" y="150.1">P85</text>
<text x="184.1" y="154.3">P86</text>
<text x="275.4" y="150.7">GND</text>
<text x="31.1" y="161.1">GND</text>
<text x="87.8" y="161.8">GND</text>
<text x="184.1" y="158.5">P87</text>
<text x="40.6" y="165.4" transform="rotate(-90 40.6 165.4)">VBAT</text>
<text x="47.6" y="164.9" transform="rotate(-90 47.6 164.9)">DM</text>
<text x="53.6" y="164.6" transform="rotate(-90 53.6 164.6)">DP</text>
<text x="60.2" y="165.1" transform="rotate(-90 60.2 165.1)">P82</text>
<text x="66.7" y="165.2" transform="rotate(-90 66.7 165.2)">P81</text>
<text x="95.6" y="164">+5</text>
<text x="103.9" y="165.4" transform="rotate(-90 103.9 165.4)">INT</text>
<text x="110.1" y="165.8" transform="rotate(-90 110.1 165.8)">SDA</text>
<text x="116.1" y="165.6" transform="rotate(-90 116.1 165.6)">SCL</text>
<text x="121.7" y="166.1" transform="rotate(-90 121.7 166.1)">VBAT</text>
<text x="184.1" y="162.6">P70</text>
<text x="184.1" y="167">P71</text>
<text x="184.1" y="171.3">P72</text>
<text x="184.3" y="175.4">P73</text>
<text x="184.5" y="180">P76</text>
<text x="184.5" y="184.3">P77</text>
</g>
<g font-size="2" fill="#00f">
<text x="73" y="35.1">PinePhone VBAT供电</text>
<text x="131.7" y="85">PinePhone VBAT</text>
</g>
<g font-size="2" fill="#000080">
<text x="51.2" y="38.4">C16</text>
<text x="55.6" y="38.4">4.7uF</text>
<text x="74.1" y="43.4">C18</text>
<text x="78.1" y="43.4">0.1uF</text>
<text x="271.3" y="48.3">CN1</text>
<text x="159.5" y="61" transform="rotate(-90 159.5 61)">R18</text>
<text x="166.3" y="61.3" transform="rotate(-90 166.3 61.3)">R17</text>
<text x="172.9" y="61.3" transform="rotate(-90 172.9 61.3)">R16</text>
<text x="193.1" y="64.8">CN2</text>
<text x="138.7" y="68.6">C17</text>
<text x="143.1" y="68.6">0.1uF</text>
<text x="159.5" y="68.1" transform="rotate(-90 159.5 68.1)">NC</text>
<text x="166.3" y="68.3" transform="rotate(-90 166.3 68.3)">NC</text>
<text x="173.2" y="68.6" transform="rotate(-90 173.2 68.6)">NC</text>
<text x="64.4" y="80.2">U1</text>
<text x="160" y="106.7" transform="rotate(-90 160 106.7)">D7</text>
<text x="166.7" y="106.7" transform="rotate(-90 166.7 106.7)">D6</text>
<text x="173.4" y="106.4" transform="rotate(-90 173.4 106.4)">D5</text>
<text x="180.2" y="106.4" transform="rotate(-90 180.2 106.4)">D8</text>
<text x="189.9" y="141.8">P83</text>
<text x="189.9" y="145.6">P84</text>
<text x="190.2" y="150.1">P85</text>
<text x="190.2" y="154.3">P86</text>
<text x="190.4" y="158.5">P87</text>
<text x="190.4" y="162.6">P70</text>
<text x="190.4" y="167">P71</text>
<text x="190.4" y="171.3">P72</text>
<text x="190.6" y="175.2">P73</text>
<text x="30.9" y="182.1">GND</text>
<text x="37.5" y="182.2">VBAT</text>
<text x="46.4" y="182.1">D-</text>
<text x="52.3" y="182.2">D+</text>
<text x="58" y="182.5">P82</text>
<text x="64.9" y="182.5">P81</text>
<text x="87.6" y="182.5">GND</text>
<text x="95.3" y="182.5">5V</text>
<text x="101.7" y="182.2">INT</text>
<text x="107.9" y="182.2">SDA</text>
<text x="113.8" y="182.2">SCL</text>
<text x="119.5" y="182.2">VBAT</text>
<text x="190.6" y="180">P76</text>
<text x="190.6" y="184.3">P77</text>
</g>
</svg>
